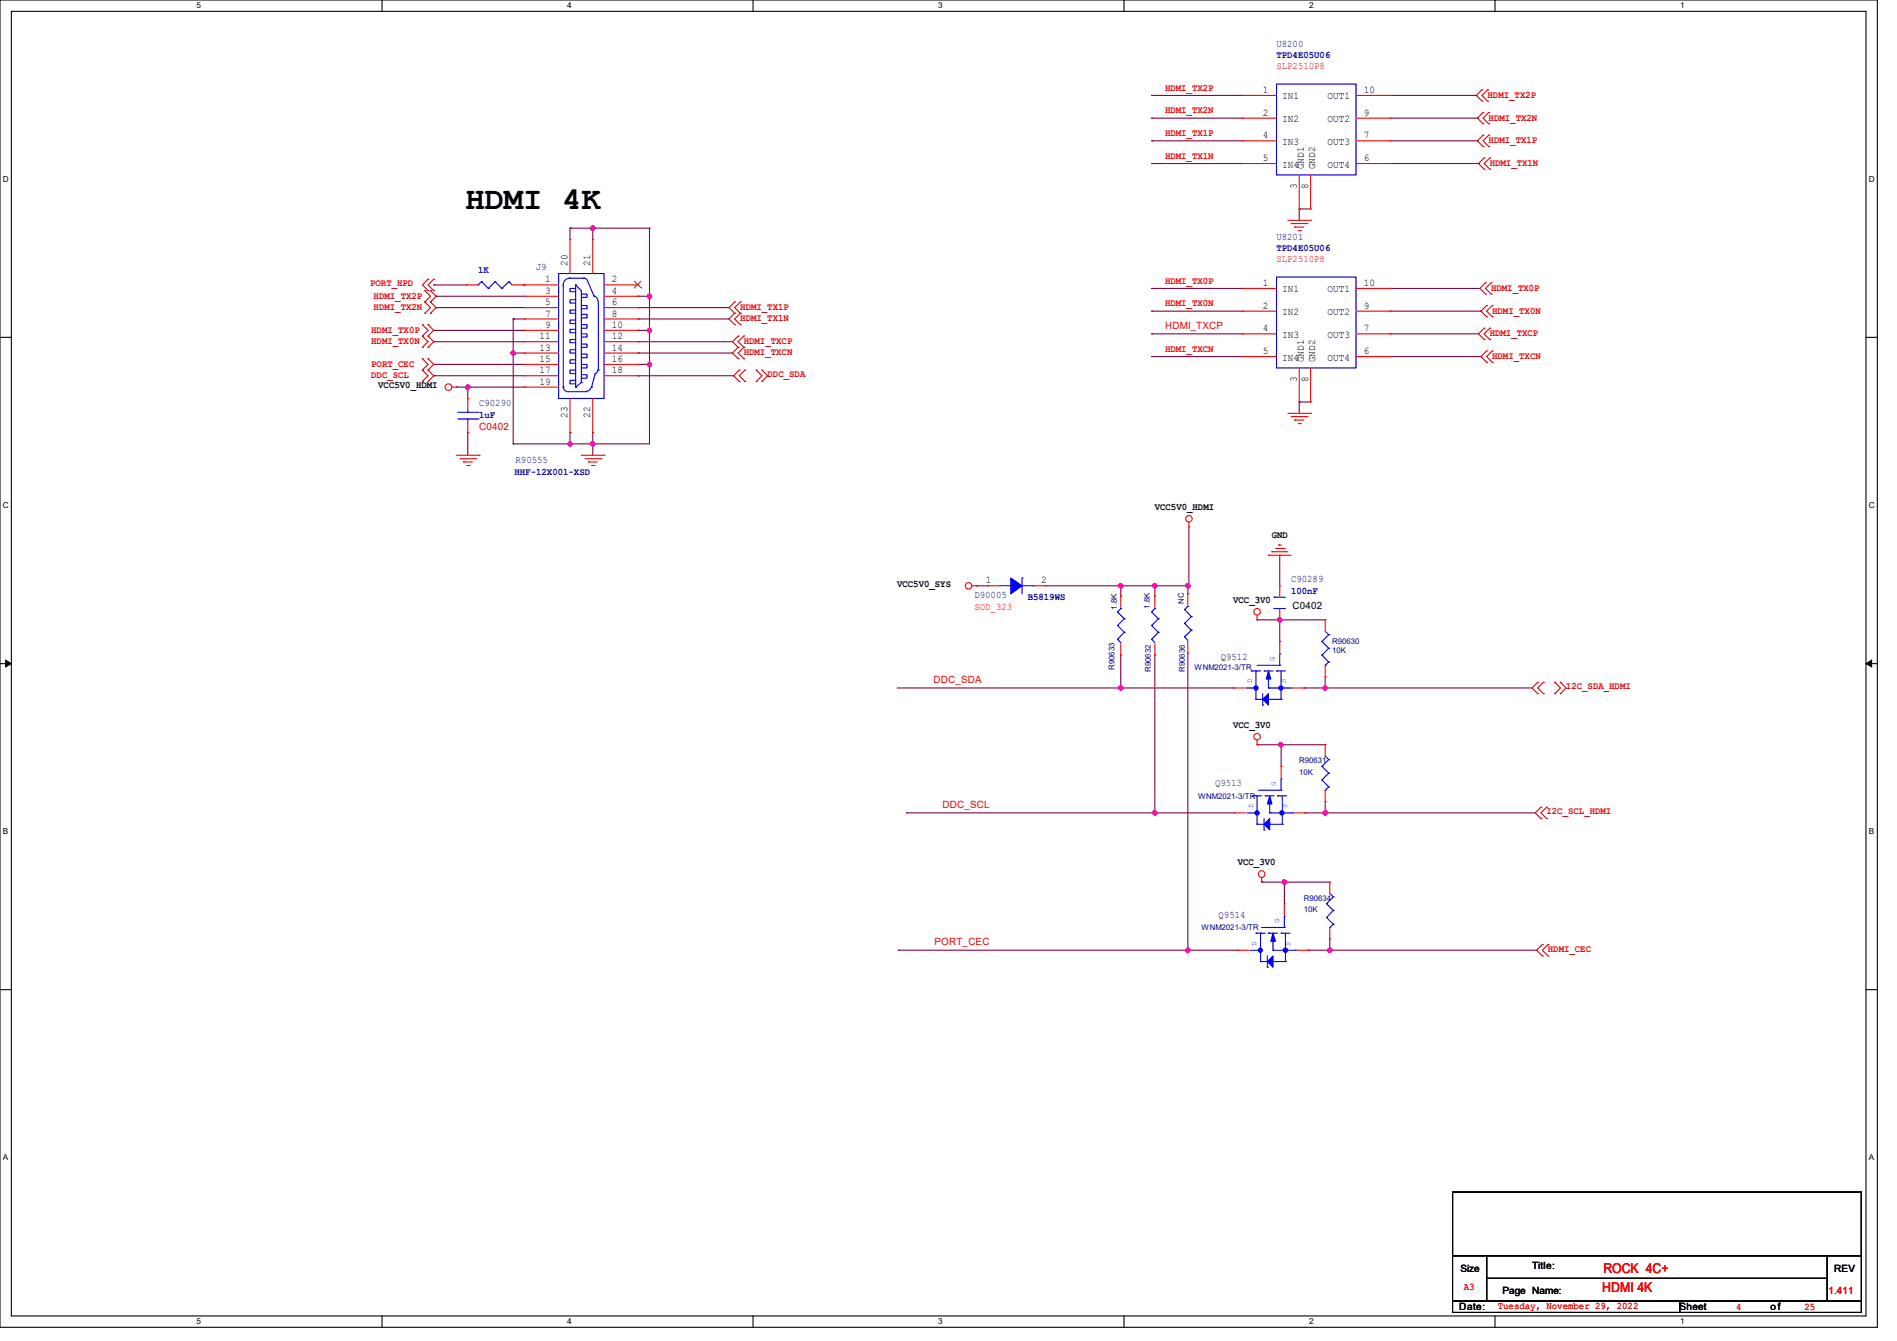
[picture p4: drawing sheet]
<svg xmlns="http://www.w3.org/2000/svg" width="297mm" height="210mm" viewBox="0 0 297 210" stroke-linecap="round" stroke-linejoin="round" font-family="sans-serif">
<path d="M0 0h293.9v207.9h-293.9zM1.8 1.8h290.3v204.3h-290.3z" fill="none" stroke="#000" stroke-width=".17"/>
<g fill="#fff">
<path d="M30.8 .2h.7v1.4h-.7z"/>
<path d="M30.8 206.2h.7v1.4h-.7z"/>
</g>
<path d="M59.8 0v1.8M59.8 206.1v1.8" fill="none" stroke="#000" stroke-width=".17"/>
<g fill="#fff">
<path d="M88.8 .2h.7v1.4h-.7z"/>
<path d="M88.8 206.2h.7v1.4h-.7z"/>
</g>
<path d="M117.9 0v1.8M117.9 206.1v1.8" fill="none" stroke="#000" stroke-width=".17"/>
<g fill="#fff">
<path d="M146.9 .2h.7v1.4h-.7z"/>
<path d="M146.9 206.2h.7v1.4h-.7z"/>
</g>
<path d="M176 0v1.8M176 206.1v1.8" fill="none" stroke="#000" stroke-width=".17"/>
<g fill="#fff">
<path d="M205 .2h.7v1.4h-.7z"/>
<path d="M205 206.2h.7v1.4h-.7z"/>
</g>
<path d="M234.1 0v1.8M234.1 206.1v1.8" fill="none" stroke="#000" stroke-width=".17"/>
<g fill="#fff">
<path d="M263.1 .2h.6v1.4h-.6z"/>
<path d="M263.1 206.2h.6v1.4h-.6z"/>
<path d="M.5 27.3h.9v1.4h-.9z"/>
<path d="M292.6 27.3h.9v1.4h-.9z"/>
<path d="M.5 78.4h.9v1.4h-.9z"/>
<path d="M292.6 78.4h.9v1.4h-.9z"/>
</g>
<path d="M0 52.8h1.8M292.1 52.8h1.8" fill="none" stroke="#000" stroke-width=".17"/>
<g fill="#fff">
<path d="M.5 129.5h.8v1.4h-.8z"/>
<path d="M292.6 129.5h.8v1.4h-.8z"/>
</g>
<path d="M0 103.9h1.8M292.1 103.9h1.8" fill="none" stroke="#000" stroke-width=".17"/>
<path d="M.9 103.4l.9 .5-.9 .5zM292.1 103.9l.9-.5v1z" fill="#000" stroke="#000" stroke-width=".16"/>
<g fill="#fff">
<path d="M.5 180.5h.8v1.4h-.8z"/>
<path d="M292.6 180.5h.8v1.4h-.8z"/>
</g>
<path d="M0 155h1.8M292.1 155h1.8M227.4 186.7h64v9.9h-64zM227.4 196.6h5.3v7.2h-5.3zM232.7 196.6h53.4v3.6h-53.4zM286.1 196.6h5.3v7.2h-5.3zM227.4 203.8h35.6v1.7h-35.6zM232.7 200.2h53.4v3.6h-53.4zM263 203.8h28.4v1.7h-28.4z" fill="none" stroke="#000" stroke-width=".17"/>
<g fill="none" stroke="#800040" stroke-width=".17">
<path d="M180.3 18.5h.1M180.3 14.9h.1M180.3 18.5h14.2M180.3 14.9h14.2M217.6 18.5h13.7M217.6 14.9h13.5M231.1 14.9h.1M231.3 18.5h.1M89.2 35.7h.1M89.2 35.7h12.5M89.2 35.7v1.8M92.8 35.7h.1"/>
<path d="M92.8 35.7v1.8M101.7 35.7h.1M101.7 35.7v33.8h-21.4M180.3 25.6h.1M180.3 22.1h.1M180.3 25.6h14.2M180.3 22.1h14.2M203.4 32.7h.1M203.4 32.7v1.8M203.4 32.7h1.8M217.6 25.6h13.9M217.6 22.1h13.7"/>
<path d="M231.3 22.1h.1M231.5 25.6h.1M67.9 58.8h.1M67.9 51.7h.1M67.9 57.1h.1M67.9 44.6h.1M67.9 53.5h.1M67.9 58.8h14.2M67.9 53.5h14.2M67.9 51.7h14.2M67.9 57.1h14.2M67.9 44.6h5.2"/>
<path d="M68.3 48.2h.1M68.3 46.4h.1M68.3 48.2h13.8M68.3 46.4h13.8M80.3 50h.1M80.3 55.3h.1M80.3 50h1.8M80.3 55.3h1.8M80.3 50v19.5M82 44.6h.1M99.9 48.2h.1M99.9 53.5h.1"/>
<path d="M99.9 50h.1M99.9 55.3h.1M99.9 58.8h.1M99.9 46.4h.1M99.9 51.7h.1M99.9 57.1h.1M99.9 48.2h14.2M99.9 58.8h15M99.9 53.5h14.8M99.9 50h14.2M99.9 55.3h14.8M99.9 46.4h1.8"/>
<path d="M99.9 51.7h1.8M99.9 57.1h1.8M101.7 46.4h.1M101.7 51.7h.1M101.7 57.1h.1M180.3 55.8h.1M180.3 52.3h.1M180.3 48.7h.1M180.3 45.2h.1M180.3 55.8h14.2M180.3 52.3h14.2M180.3 48.7h14.2"/>
<path d="M180.3 45.2h14.2M217.6 45.2h.1M217.6 52.3h.1M217.6 55.8h14.3M217.6 52.3h13.9M217.6 48.7h14.3M217.6 45.2h14.1M231.9 48.7h.1M231.9 55.8h.1M71.5 60.6h.1M71.5 60.6h10.6M73.2 60.6h.1"/>
<path d="M73.2 67.7h.1M73.2 60.6v1.8M73.2 67.7v3.6M80.3 69.5h.1M89.2 69.5h.1M89.2 67.7h.1M89.2 67.7v1.8M92.8 67.7h.1M92.8 69.5h.1M92.8 67.7v3.6M203.4 62.9h.1M203.4 62.9v1.8"/>
<path d="M203.4 62.9h1.8M152.9 91.7h.1M152.9 91.7h1.8M163.6 91.7h22.5M175.5 91.7h.1M175.5 93.3h.1M175.5 91.7v1.6M180.8 91.7h.1M180.8 91.7v1.6M186 91.7h.1M186 91.7v1.3M186.1 91.7h.1"/>
<path d="M186.1 82.5v9.2M196.8 97.1h.1M196.8 97.1h10.7M200.4 97.1h.1M200.4 87h.1M200.4 87v4.7M200.4 97.1v3.4M140.5 107.7h52.6M175.5 107.7h.1M175.5 102.6v5.1M180.8 102.6v24.7M186 102.2v46.6"/>
<path d="M193.1 107.7h.1M196.8 116.6h.1M196.8 116.6h10.7M200.4 100.5h.1M200.6 116.6h.1M200.6 116.6v3.4M204.1 107.7h.1M204.1 107.7h35.8M207.5 107.7h.1M207.5 106v1.7M141.9 127.3h.1M141.9 127.3h51.4"/>
<path d="M180.8 127.3h.1M197.5 138.1h.1M197.5 138.1h10.7M201.1 138.1h.1M201.1 138.1v3.4M204.3 127.3h.1M204.3 127.3h36.1M207.5 127.3h.1M207.5 125.5v1.8M140.6 148.8h.1M140.6 148.8h53.2M186 148.8h.1"/>
<path d="M204.8 148.8h.1M204.8 148.8h35.8M208.2 148.8h.1M208.2 147v1.8"/>
</g>
<g fill="#f0f" stroke="#f0f" stroke-width=".17">
<circle cx="73.2" cy="60.6" r=".34"/>
<circle cx="101.7" cy="46.4" r=".34"/>
<circle cx="89.2" cy="69.5" r=".34"/>
<circle cx="92.8" cy="69.5" r=".34"/>
<circle cx="101.7" cy="57.1" r=".34"/>
<circle cx="101.7" cy="51.7" r=".34"/>
<circle cx="92.8" cy="35.7" r=".34"/>
<circle cx="207.5" cy="107.7" r=".34"/>
<circle cx="207.5" cy="127.3" r=".34"/>
<circle cx="175.5" cy="91.7" r=".34"/>
<circle cx="180.8" cy="127.3" r=".34"/>
<circle cx="200.4" cy="97.1" r=".34"/>
<circle cx="200.5" cy="116.6" r=".34"/>
<circle cx="175.5" cy="107.7" r=".34"/>
<circle cx="208.2" cy="148.8" r=".34"/>
<circle cx="201.1" cy="138.1" r=".34"/>
<circle cx="186" cy="148.8" r=".34"/>
<circle cx="80.3" cy="55.3" r=".34"/>
<circle cx="180.8" cy="91.7" r=".34"/>
<circle cx="186" cy="91.7" r=".34"/>
</g>
<g fill="none" stroke="#f00" stroke-width=".17">
<path d="M194.5 14.9h.1M194.5 18.5h.1M194.5 14.9h5.4M194.5 18.5h5.4M212.3 14.9h5.3M212.3 18.5h5.3M217.6 18.5h.1M217.6 14.9h.1M89.2 37.5h.1M89.2 37.5v5.3M92.8 37.5h.1M92.8 37.5v5.3"/>
<path d="M194.5 22.1h.1M194.5 25.6h.1M194.5 22.1h5.4M194.5 25.6h5.4M201.6 34.5h3.6M202.1 35h2.5M202.7 35.6h.1M202.7 35.6h1.4M203.2 36.1h.4M203.4 32.7h.1M203.4 27.4v5.3M203.6 36.1h.1"/>
<path d="M204.6 35h.1M205.2 34.5h.1M205.2 32.7h.1M205.2 27.4v5.3M212.3 22.1h5.3M212.3 25.6h5.3M217.6 25.6h.1M217.6 22.1h.1M73.1 44.6h.1M73.1 44.6h1.7M80.2 44.6h1.8M82 44.6h.1"/>
<path d="M82.1 44.6h.1M82.1 46.4h.1M82.1 48.2h.1M82.1 50h.1M82.1 51.7h.1M82.1 53.5h.1M82.1 55.3h.1M82.1 57.1h.1M82.1 58.8h.1M82.1 44.6h5.4M82.1 46.4h5.4M82.1 48.2h5.4"/>
<path d="M82.1 50h5.4M82.1 51.7h5.4M82.1 53.5h5.4M82.1 55.3h5.4M82.1 57.1h5.4M82.1 58.8h5.4M94.6 44.6h5.3M94.6 46.4h5.3M94.6 48.2h5.3M94.6 50h5.3M94.6 51.7h5.3M94.6 53.5h5.3"/>
<path d="M94.6 55.3h5.3M94.6 57.1h5.3M94.6 58.8h5.3M99.9 44.6h.1M99.9 46.4h.1M99.9 48.2h.1M99.9 50h.1M99.9 51.7h.1M99.9 53.5h.1M99.9 55.3h.1M99.9 57.1h.1M99.9 58.8h.1"/>
<path d="M194.5 45.2h.1M194.5 48.7h.1M194.5 52.3h.1M194.5 55.8h.1M194.5 45.2h5.4M194.5 48.7h5.4M194.5 52.3h5.4M194.5 55.8h5.4M203.4 57.6v5.3M205.2 57.6v5.3M212.3 45.2h5.3M212.3 48.7h5.3"/>
<path d="M212.3 52.3h5.3M212.3 55.8h5.3M217.6 55.8h.1M217.6 52.3h.1M217.6 48.7h.1M217.6 45.2h.1M70.8 60.6h.7M71.5 60.6h.1M71.5 71.3h3.5M72 71.8h2.5M72.6 72.3h.1M72.6 72.3h1.4"/>
<path d="M73.1 72.9h.3M73.2 62.4h.1M73.2 67.7h.1M73.2 62.4v1.8M73.2 66v1.7M73.4 72.9h.1M74.5 71.8h.1M75 71.3h.1M82.1 60.6h.1M82.1 60.6h5.4M89.2 67.7h.1M89.2 62.4v5.3"/>
<path d="M91 71.3h3.6M91.6 71.8h2.5M92.1 72.3h.1M92.1 72.3h1.4M92.6 72.9h.4M92.8 67.7h.1M92.8 62.4v5.3M93 72.9h.1M94.1 71.8h.1M94.6 71.3h.1M201.6 64.7h3.6M202.1 65.2h2.5"/>
<path d="M202.7 65.8h.1M202.7 65.8h1.4M203.2 66.3h.4M203.4 62.9h.1M203.6 66.3h.1M204.6 65.2h.1M205.2 64.7h.1M205.2 62.9h.1M152.2 91.7h.7M152.9 91.7h.1M154.7 91.7h.1M154.7 91.7h1.8"/>
<path d="M161.8 91.7h1.8M163.6 91.7h.1M175.5 93.3h.1M175.5 93.3v1.8M180.8 93.3h.1M180.8 93.3v1.8M186 93h.1M186 93v1.8M186.1 82.5h.1M186.1 81.8v.7M196.8 97.1h.1M196.8 96.4v.7"/>
<path d="M198.6 87h.1M198.6 87h3.5M199.1 86.4h.1M199.1 86.4h2.5M199.7 85.9h1.4M200.2 85.3h.1M200.2 85.3h.4M200.4 91.7h.1M200.4 97.1h.1M200.4 91.7v1.8M200.4 95.3v1.8M201.1 85.9h.1"/>
<path d="M207.5 97.1h.1M207.5 97.1v1.7M175.5 102.6h.1M175.5 100.8v1.8M180.8 102.6h.1M180.8 100.8v1.8M186 102.2h.1M186 100.5v1.7M193.1 107.7h.1M193.1 107.7h1.8M196.8 116.6h.1M196.8 115.9v.7"/>
<path d="M200.4 100.5h.1M200.4 100.5v1.7M202.4 107.7h1.7M204.1 107.7h.1M207.5 116.6h.1M207.5 106h.1M207.5 104.2v1.8M207.5 116.6v1.8M193.3 127.3h.1M193.3 127.3h1.7M197.5 138.1h.1M197.5 137.5v.6"/>
<path d="M200.6 120h.1M200.6 120v1.8M202.5 127.3h1.8M204.3 127.3h.1M207.5 125.5h.1M207.5 123.7v1.8M208.2 138.1h.1M208.2 138.1v1.8M193.8 148.8h.1M193.8 148.8h1.8M201.1 141.5h.1M201.1 141.5v1.8"/>
<path d="M203 148.8h1.8M204.8 148.8h.1M208.2 147h.1M208.2 145.2v1.8"/>
<circle cx="70.2" cy="60.6" r=".52"/>
<circle cx="151.6" cy="91.7" r=".51"/>
<circle cx="186.1" cy="81.2" r=".51"/>
<circle cx="196.8" cy="95.8" r=".51"/>
<circle cx="196.8" cy="115.4" r=".51"/>
<circle cx="197.5" cy="136.9" r=".52"/>
</g>
<g fill="none" stroke="#d50000" stroke-width=".17">
<path d="M232 14.1h.1M232 15.8h.1M232 14.1l-.9 .8 .9 .9M232.2 17.6h.1M232.2 19.4h.1M232.2 17.6l-.9 .9 .9 .9M232.9 15.8h.1M232.9 14.1h.1M232.9 14.1l-.9 .8 .9 .9M233.1 19.4h.1M233.1 17.6h.1M233.1 17.6l-.9 .9 .9 .9"/>
<path d="M232.2 21.2h.1M232.2 22.9h.1M232.2 21.2l-.9 .9 .9 .8M232.4 24.7h.1M232.4 26.5h.1M232.4 24.7l-.9 .9 .9 .9M233.1 22.9h.1M233.1 21.2h.1M233.1 21.2l-.9 .9 .9 .8M233.3 26.5h.1M233.3 24.7h.1M233.3 24.7l-.9 .9 .9 .9"/>
<path d="M66.1 54.4h.1M66.1 52.6h.1M66.1 50.8h.1M66.1 59.7h.1M66.1 58h.1M66.1 56.2h.1M66.1 52.6l.9 .9-.9 .9M66.1 50.8l.9 .9-.9 .9M66.1 58l.9 .8-.9 .9M66.1 56.2l.9 .9-.9 .9M66.5 47.3h.1M66.5 45.5h.1"/>
<path d="M66.5 49.1h.1M66.5 45.5l.9 .9-.9 .9M66.5 47.3l.9 .9-.9 .9M67 52.6h.1M67 54.4h.1M67 50.8h.1M67 45.5h.1M67 43.7h.1M67 58h.1M67 59.7h.1M67 56.2h.1M67 52.6l.9 .9-.9 .9"/>
<path d="M67 50.8l.9 .9-.9 .9M67 43.7l-.9 .9 .9 .9M67 58l.9 .8-.9 .9M67 56.2l.9 .9-.9 .9M67.4 45.5h.1M67.4 47.3h.1M67.4 49.1h.1M67.4 45.5l.9 .9-.9 .9M67.4 47.3l.9 .9-.9 .9M67.9 45.5h.1M67.9 43.7h.1M67.9 43.7l-.9 .9 .9 .9"/>
<path d="M115 47.3h.1M115 49.1h.1M115 50.8h.1M115 47.3l-.9 .9 .9 .9M115 49.1l-.9 .9 .9 .8M115.6 52.6h.1M115.6 54.4h.1M115.6 56.2h.1M115.6 52.6l-.9 .9 .9 .9M115.6 54.4l-.9 .9 .9 .9M115.7 58h.1M115.7 59.7h.1"/>
<path d="M115.7 58l-.8 .8 .8 .9M115.9 49.1h.1M115.9 47.3h.1M115.9 50.8h.1M115.9 47.3l-.9 .9 .9 .9M115.9 49.1l-.9 .9 .9 .8M116.5 54.4h.1M116.5 52.6h.1M116.5 56.2h.1M116.5 52.6l-.9 .9 .9 .9M116.5 54.4l-.9 .9 .9 .9M116.6 59.7h.1"/>
<path d="M116.6 58h.1M116.6 58l-.9 .8 .9 .9M118.4 59.7h.1M118.4 58h.1M118.4 58l.9 .8-.9 .9M119.3 59.7h.1M119.3 58h.1M119.3 58l.9 .8-.9 .9M232.4 51.4h.1M232.4 53.2h.1M232.4 51.4l-.9 .9 .9 .9M232.6 44.3h.1"/>
<path d="M232.6 46.1h.1M232.6 44.3l-.9 .9 .9 .9M232.7 47.8h.1M232.7 49.6h.1M232.7 54.9h.1M232.7 56.7h.1M232.7 47.8l-.8 .9 .8 .9M232.7 54.9l-.8 .9 .8 .9M233.3 53.2h.1M233.3 51.4h.1M233.3 51.4l-.9 .9 .9 .9M233.5 46.1h.1"/>
<path d="M233.5 44.3h.1M233.5 44.3l-.9 .9 .9 .9M233.6 49.6h.1M233.6 47.8h.1M233.6 56.7h.1M233.6 54.9h.1M233.6 47.8l-.9 .9 .9 .9M233.6 54.9l-.9 .9 .9 .9M240.7 106.8h.1M240.7 108.6h.1M240.7 106.8l-.8 .9 .8 .9M241.6 108.6h.1"/>
<path d="M241.6 106.8h.1M241.6 106.8l-.9 .9 .9 .9M243.4 108.6h.1M243.4 106.8h.1M243.4 106.8l.9 .9-.9 .9M244.3 108.6h.1M244.3 106.8h.1M244.3 106.8l.9 .9-.9 .9M241.3 126.4h.1M241.3 128.2h.1M241.3 126.4l-.9 .9 .9 .9M242.1 128.2h.1"/>
<path d="M242.1 126.4h.1M242.1 126.4l-.8 .9 .8 .9M241.5 147.9h.1M241.5 149.7h.1M241.5 147.9l-.9 .9 .9 .9M242.4 149.7h.1M242.4 147.9h.1M242.4 147.9l-.9 .9 .9 .9"/>
</g>
<g fill="none" stroke="#00f" stroke-width=".17">
<path d="M199.9 13.2h12.4v14.2h-12.4zM74.8 44.6h.1M75.4 44.1h.1M75.4 44.1l1.1 1.1M75.4 44.1l-.6 .5M76.5 45.2h.1M77.5 44.1h.1M77.5 44.1l1.1 1.1M77.5 44.1l-1 1.1M78.6 45.2h.1M79.7 44.1h.1M79.7 44.1l.5 .5"/>
<path d="M79.7 44.1l-1.1 1.1M87.5 42.8h7.1v19.6h-7.1zM88.2 44.6v16M89.1 43.6h2.3M89.2 43.6a1.04 1.04 0 0 0-1 1.2M90.1 44.6h.1M90.1 45.2h-.9v.5h.9M90.1 46.9h-.9v.6h.9M90.1 48.6h-.9v.5h.9M90.1 50.1h-.9v.6h.9M90.1 51.6h-.9v.5h.9M90.1 53.2h-.9v.5h.9"/>
<path d="M90.1 54.8h-.9v.5h.9M90.1 56.3h-.9v.6h.9M90.1 58h-.9v.5h.9M90.1 59.6h-.9v.5h.9M90.1 44.6v16M90.1 44.6l.9 .9v14.4M91 59.9h.1M91 46.1h.9v.5h-.9M91 47.8h.9v.5h-.9M91 49.2h.9v.6h-.9M91 50.8h.9v.6h-.9M91 52.3h.9v.5h-.9"/>
<path d="M91 53.9h.9v.5h-.9M91 55.5h.9v.5h-.9M91 57.1h.9v.5h-.9M91 58.7h.9v.5h-.9M91 59.9l-.9 .7M91.4 43.6a.7 .7 0 0 1 .7 .7M91.4 43.6h.1M92.1 44.3l.9 2.1M93 46.3a1.03 1.03 0 0 1 .6 1M93 46.4h.1M93.2 58.5l-.6 2.1M93.6 57.8a.87 .87 0 0 1-.5 .8"/>
<path d="M93.7 58h.1M93.7 47.3v10.7M199.9 43.4h12.4v14.2h-12.4zM71.7 65.6h3.1M71.7 64.6h3.1M73.2 64.6h.1M73.2 65.6h.1M73.2 64.2v.4M73.2 65.6v.4M74.8 65.6h.1M74.8 64.6h.1M88.2 60.6a.7 .7 0 0 0 .5 .7"/>
<path d="M88.2 60.6h.1M88.7 61.3h3M90.1 60.6h.1M91.7 61.3h.1M92.6 60.6a.87 .87 0 0 1-.9 .7M92.6 60.6h.1M156.5 91.7h1.7M158.2 91.7h.1M160 90.5h.1M160 90.5v2.5M160 91.7h1.8M161.8 91.7h.1"/>
<path d="M175 98h.1M175 95.8h.1M175 98l1 1M175 95.8l1 1.1M175.5 95.3h.1M175.5 95.3l-.5 .5M176 99h.1M176 96.9h.1M176 99l-1 1.1M176 96.9l-1 1.1M180.3 98h.1M180.3 95.8h.1"/>
<path d="M180.3 98l1.1 1M180.3 95.8l1.1 1.1M180.8 95.3h.1M180.8 95.3l-.5 .5M181.4 99h.1M181.4 96.9h.1M181.4 99l-1.1 1.1M181.4 96.9l-1.1 1.1M185.5 99.7h.1M185.5 97.6h.1M185.5 95.5h.1M185.5 99.7l.5 .6"/>
<path d="M185.5 97.6l1 1.1M185.5 95.5l1 1.1M186 95h.1M186 95l-.5 .5M186.5 98.7h.1M186.5 96.6h.1M186.5 98.7l-1 1M186.5 96.6l-1 1M199.5 93.5h.1M199.5 95.3h.1M199.5 93.5h1.8M199.5 95.3h1.8"/>
<path d="M207.5 98.8l.5 .6M208 99.4h.1M208 99.4l-1 1.1M175 100.1h.1M175 100.1l.5 .5M180.3 100.1h.1M180.3 100.1l.5 .5M195 107.7h1.6M195.9 105.1h.1M195.9 105.1h1.5M196.6 109.5h.1M196.6 105.1h.1"/>
<path d="M196.6 107.7h.1M196.6 109.5h1.1M196.6 105.1v4.4M196.8 104.2h3.6M197.7 110.4h.1M197.7 108.6v1.8M197.9 105.1h.1M197.9 105.1h1.4M198.6 109.5h.1M198.6 107.7h.1M198.6 109.5h2M198.6 107.7h3.5"/>
<path d="M198.6 106v1.7M199.9 105.1h.1M199.9 105.1h1.4M200.4 104.2h.1M200.4 102.4h.1M200.4 102.4v1.8M200.6 109.5h.1M200.6 105.1v4.4M202.1 107.7h.1M207 100.5h.1M207 102.6h.1M207 100.5l1 1"/>
<path d="M207 102.6l1 1.1M207.5 104.2h.1M207.5 118.4l.5 .6M208 119h.1M208 101.5h.1M208 103.7h.1M208 119l-1 1M208 101.5l-1 1.1M208 103.7l-.5 .5M195.2 127.3h1.6M196.1 124.6h.1M196.1 124.6h1.4"/>
<path d="M196.8 129.1h.1M196.8 124.6h.1M196.8 127.3h.1M196.8 129.1h1.1M196.8 124.6v4.5M197 123.7h3.6M197.9 130h.1M197.9 128.2v1.8M198.1 124.6h.1M198.1 124.6h1.4M198.8 129.1h.1M198.8 127.3h.1"/>
<path d="M198.8 129.1h1.9M198.8 127.3h3.6M198.8 125.5v1.8M200 124.6h.1M200 124.6h1.5M200.6 123.7h.1M200.6 122h.1M200.6 122v1.7M200.7 129.1h.1M200.7 124.6v4.5M202.4 127.3h.1M207 120h.1"/>
<path d="M207 122.1h.1M207 120l1 1.1M207 122.1l1 1.1M207.5 123.7h.1M208 121.1h.1M208 123.2h.1M208 121.1l-1 1M208 123.2l-.5 .5M208.2 139.9l.5 .6M195.7 148.8h1.7M196.6 146.1h.1M196.6 146.1h1.5"/>
<path d="M197.4 150.6h.1M197.4 146.1h.1M197.4 148.8h.1M197.4 150.6h1M197.4 146.1v4.5M197.5 145.2h3.6M198.4 151.5h.1M198.4 149.7v1.8M198.6 146.1h.1M198.6 146.1h1.4M199.3 150.6h.1M199.3 148.8h.1"/>
<path d="M199.3 150.6h2M199.3 148.8h3.6M199.3 147v1.8M200.6 146.1h.1M200.6 146.1h1.4M201.1 145.2h.1M201.1 143.5h.1M201.1 143.5v1.7M201.3 150.6h.1M201.3 146.1v4.5M202.9 148.8h.1M207.7 141.5h.1"/>
<path d="M207.7 143.7h.1M207.7 141.5l1 1.1M207.7 143.7l1 1M208.2 145.2h.1M208.7 140.5h.1M208.7 142.6h.1M208.7 144.7h.1M208.7 140.5l-1 1M208.7 142.6l-1 1.1M208.7 144.7l-.5 .5"/>
</g>
<g fill="#00f" stroke="#00f" stroke-width=".17">
<path d="M199.3 149.7v1.8l-.9-.9z"/>
<path d="M199.3 146.1l.4 1.3h-.7z"/>
<path d="M197.7 109.5l.9-.9v1.8z"/>
<path d="M198.6 105.1l.4 1.2h-.8z"/>
<path d="M198.8 128.2v1.8l-.9-.9z"/>
<path d="M198.8 124.6l.3 1.3h-.7z"/>
<path d="M158.2 90.5l1.8 1.2-1.8 1.3z" fill-rule="evenodd"/>
<circle cx="197.3" cy="148.8" r=".33"/>
<circle cx="201.3" cy="148.8" r=".34"/>
<circle cx="196.6" cy="107.7" r=".34"/>
<circle cx="200.5" cy="107.7" r=".34"/>
<circle cx="196.8" cy="127.3" r=".34"/>
<circle cx="200.7" cy="127.3" r=".34"/>
</g>
<path d="M99.3 45.1h.1M99.3 44l1.1 1.1M100.4 45.1h.1M100.4 44l-1.1 1.1" fill="none" stroke="#804000" stroke-width=".16"/>
<text font-size="5" x="72.9" y="32.7">HDMI 4K</text>
<g font-size="2.1" fill="#f00">
<text x="250.9" y="202.3">HDMI 4K</text>
<text x="251" y="199.3">ROCK 4C+</text>
</g>
<g font-size="1.6" fill="#000080">
<text x="199.8" y="7.3">U8200</text>
<text x="199.8" y="9.1">TPD4E05U06</text>
<text x="199.8" y="37.5">U8201</text>
<text x="199.8" y="39.3">TPD4E05U06</text>
<text x="74.8" y="42.7">1K</text>
<text x="83.9" y="42.3">J9</text>
<text x="75" y="63.6">C90290</text>
<text x="75" y="65.4">1uF</text>
<text x="80.6" y="74.3">HHF-12X001-XSD</text>
<text x="80.7" y="72.5">R90555</text>
<text x="152.6" y="93.7">D90005</text>
<text x="160.9" y="93.9">B5819WS</text>
<text x="202.1" y="91.2">C90289</text>
<text x="202.1" y="93">100nF</text>
<text x="191.1" y="103.3">Q9512</text>
<text x="190.8" y="143.8">Q9514</text>
</g>
<g font-size="1.6" fill="#f00">
<text x="199.8" y="10.8">SLP2510P8</text>
<text x="182.4" y="17.7">HDMI_TX2N</text>
<text x="182.4" y="14.2">HDMI_TX2P</text>
<text x="182.4" y="21.3">HDMI_TX1P</text>
<text x="182.4" y="24.9">HDMI_TX1N</text>
<text x="199.8" y="41.1">SLP2510P8</text>
<text x="182.4" y="48">HDMI_TX0N</text>
<text x="182.4" y="44.4">HDMI_TX0P</text>
<text x="182.4" y="51.5">HDMI_TXCP</text>
<text x="182.4" y="55.1">HDMI_TXCN</text>
<text x="75" y="67.4">C0402</text>
<text x="152.6" y="95.5">SOD_323</text>
<text x="146.1" y="107">DDC_SDA</text>
<text x="147.6" y="126.5">DDC_SCL</text>
<text x="146.3" y="148">PORT_CEC</text>
<text x="229.2" y="202">A3</text>
<text x="286.3" y="202.7">1.411</text>
<text x="234.5" y="205">Tuesday, November 29, 2022</text>
<text x="271.8" y="205.1">4</text>
<text x="282.5" y="205.1">25</text>
</g>
<g font-size="1.6">
<text x="197.7" y="14.6">1</text>
<text x="200.7" y="15.6">IN1</text>
<text x="207.8" y="15.6">OUT1</text>
<text x="213.5" y="14.6">10</text>
<text x="197.7" y="18.1">2</text>
<text x="197.7" y="21.7">4</text>
<text x="200.7" y="19.1">IN2</text>
<text x="200.7" y="22.7">IN3</text>
<text x="207.8" y="22.7">OUT3</text>
<text x="207.8" y="19.1">OUT2</text>
<text x="213.5" y="21.7">7</text>
<text x="213.5" y="18.1">9</text>
<text x="197.7" y="25.2">5</text>
<text x="200.7" y="26.2">IN4</text>
<text x="203" y="29.5" transform="rotate(-90 203 29.5)">3</text>
<text x="204.1" y="26.5" transform="rotate(-90 204.1 26.5)">GND1</text>
<text x="204.8" y="29.5" transform="rotate(-90 204.8 29.5)">8</text>
<text x="205.9" y="26.5" transform="rotate(-90 205.9 26.5)">GND2</text>
<text x="207.8" y="26.2">OUT4</text>
<text x="213.5" y="25.2">6</text>
<text x="88.9" y="41.6" transform="rotate(-90 88.9 41.6)">20</text>
<text x="92.4" y="41.6" transform="rotate(-90 92.4 41.6)">21</text>
<text x="85.3" y="44.2">1</text>
<text x="85.3" y="46">3</text>
<text x="85.3" y="47.8">5</text>
<text x="95.8" y="44.2">2</text>
<text x="95.8" y="46">4</text>
<text x="95.8" y="47.8">6</text>
<text x="197.7" y="44.8">1</text>
<text x="200.7" y="45.8">IN1</text>
<text x="207.8" y="45.8">OUT1</text>
<text x="213.5" y="44.8">10</text>
<text x="84.4" y="53.1">11</text>
<text x="85.3" y="49.6">7</text>
<text x="85.3" y="51.4">9</text>
<text x="95.8" y="49.6">8</text>
<text x="95.8" y="51.4">10</text>
<text x="95.8" y="53.1">12</text>
<text x="197.7" y="48.3">2</text>
<text x="197.7" y="51.9">4</text>
<text x="200.7" y="49.4">IN2</text>
<text x="200.7" y="52.9">IN3</text>
<text x="207.8" y="52.9">OUT3</text>
<text x="207.8" y="49.4">OUT2</text>
<text x="213.5" y="51.9">7</text>
<text x="213.5" y="48.3">9</text>
<text x="84.4" y="54.9">13</text>
<text x="84.4" y="56.7">15</text>
<text x="84.4" y="58.5">17</text>
<text x="95.8" y="54.9">14</text>
<text x="95.8" y="56.7">16</text>
<text x="95.8" y="58.5">18</text>
<text x="197.7" y="55.5">5</text>
<text x="200.7" y="56.5">IN4</text>
<text x="203" y="59.7" transform="rotate(-90 203 59.7)">3</text>
<text x="204.1" y="56.7" transform="rotate(-90 204.1 56.7)">GND1</text>
<text x="204.8" y="59.7" transform="rotate(-90 204.8 59.7)">8</text>
<text x="205.9" y="56.7" transform="rotate(-90 205.9 56.7)">GND2</text>
<text x="207.8" y="56.5">OUT4</text>
<text x="213.5" y="55.5">6</text>
<text x="59.2" y="60.8">VCC5V0_HDMI</text>
<text x="84.4" y="60.2">19</text>
<text x="88.9" y="65.4" transform="rotate(-90 88.9 65.4)">23</text>
<text x="92.4" y="65.4" transform="rotate(-90 92.4 65.4)">22</text>
<text x="180.8" y="79.8">VCC5V0_HDMI</text>
<text x="199.1" y="84.3">GND</text>
<text x="140.4" y="91.9">VCC5V0_SYS</text>
<text x="154.3" y="91.4">1</text>
<text x="163" y="91.4">2</text>
<text x="193.1" y="94.4">VCC_3V0</text>
<text x="202.4" y="95.3">C0402</text>
<text x="193.1" y="114">VCC_3V0</text>
<text x="193.8" y="135.5">VCC_3V0</text>
<text x="228.6" y="199.1">Size</text>
<text x="235.2" y="202.7">Page Name:</text>
<text x="239.9" y="198.8">Title:</text>
<text x="287.1" y="199.1">REV</text>
<text x="228.5" y="205.2">Date:</text>
<text x="263" y="205.2">Sheet</text>
<text x="277.2" y="205.2">o f</text>
</g>
<g font-size="1.6" fill="#d50000">
<text x="232.9" y="15.3">HDMI_TX2P</text>
<text x="233.1" y="18.9">HDMI_TX2N</text>
<text x="233.1" y="22.4">HDMI_TX1P</text>
<text x="233.2" y="26">HDMI_TX1N</text>
<text x="57.9" y="44.8">PORT_HPD</text>
<text x="58.5" y="46.8">HDMI_TX2P</text>
<text x="233.4" y="45.6">HDMI_TX0P</text>
<text x="58.1" y="53.9">HDMI_TX0N</text>
<text x="58.1" y="52.1">HDMI_TX0P</text>
<text x="58.5" y="48.6">HDMI_TX2N</text>
<text x="115.9" y="48.6">HDMI_TX1P</text>
<text x="115.9" y="50.3">HDMI_TX1N</text>
<text x="116.4" y="53.9">HDMI_TXCP</text>
<text x="233.2" y="52.7">HDMI_TXCP</text>
<text x="233.6" y="49.1">HDMI_TX0N</text>
<text x="58.1" y="59.2">DDC_SCL</text>
<text x="58.1" y="57.4">PORT_CEC</text>
<text x="116.4" y="55.7">HDMI_TXCN</text>
<text x="120.2" y="59.1">DDC_SDA</text>
<text x="233.6" y="56.2">HDMI_TXCN</text>
<text x="245.2" y="108">I2C_SDA_HDMI</text>
<text x="242.1" y="127.5">I2C_SCL_HDMI</text>
<text x="242.3" y="149">HDMI_CEC</text>
</g>
<text font-size="1.6" fill="#004040" x="190.2" y="123">Q9513</text>
<g font-size="1.3">
<text x="30.8" y="1.3">5</text>
<text x="88.8" y="1.3">4</text>
<text x="146.9" y="1.3">3</text>
<text x="205" y="1.3">2</text>
<text x="263.1" y="1.3">1</text>
<text x=".5" y="28.4">D</text>
<text x="292.6" y="28.4">D</text>
<text x=".5" y="79.5">C</text>
<text x="292.6" y="79.5">C</text>
<text x=".5" y="130.6">B</text>
<text x="292.6" y="130.6">B</text>
<text x=".5" y="181.7">A</text>
<text x="292.6" y="181.7">A</text>
<text x="30.8" y="207.4">5</text>
<text x="88.8" y="207.4">4</text>
<text x="146.9" y="207.4">3</text>
<text x="205" y="207.4">2</text>
<text x="263.1" y="207.4">1</text>
</g>
<g font-size="1.2" fill="#000080">
<text x="174.8" y="95.5" transform="rotate(-90 174.8 95.5)">1.8K</text>
<text x="180" y="95.3" transform="rotate(-90 180 95.3)">1.8K</text>
<text x="185.3" y="94.6" transform="rotate(-90 185.3 94.6)">NC</text>
<text x="208.6" y="100.9">R90630</text>
<text x="174.5" y="104.9" transform="rotate(-90 174.5 104.9)">R90633</text>
<text x="180.2" y="105.2" transform="rotate(-90 180.2 105.2)">R90632</text>
<text x="185.5" y="105.2" transform="rotate(-90 185.5 105.2)">R90636</text>
<text x="187" y="105">WNM2021-3/TR</text>
<text x="208.6" y="102.3">10K</text>
<text x="203.4" y="119.5">R90631</text>
<text x="187.6" y="125.1">WNM2021-3/TR</text>
<text x="203.4" y="121.3">10K</text>
<text x="204.1" y="141.1">R90634</text>
<text x="204.1" y="142.8">10K</text>
<text x="188.1" y="145.7">WNM2021-3/TR</text>
</g>
<g font-size="1.1" fill="#00f">
<text x="196" y="107" transform="rotate(-90 196 107)">D</text>
<text x="199.6" y="103.5" transform="rotate(-90 199.6 103.5)">G</text>
<text x="201.3" y="107" transform="rotate(-90 201.3 107)">S</text>
<text x="199.8" y="123" transform="rotate(-90 199.8 123)">G</text>
<text x="196.2" y="126.6" transform="rotate(-90 196.2 126.6)">D</text>
<text x="201.5" y="126.6" transform="rotate(-90 201.5 126.6)">S</text>
<text x="196.7" y="148.1" transform="rotate(-90 196.7 148.1)">D</text>
<text x="200.3" y="144.6" transform="rotate(-90 200.3 144.6)">G</text>
<text x="202.1" y="148.1" transform="rotate(-90 202.1 148.1)">S</text>
</g>
</svg>
